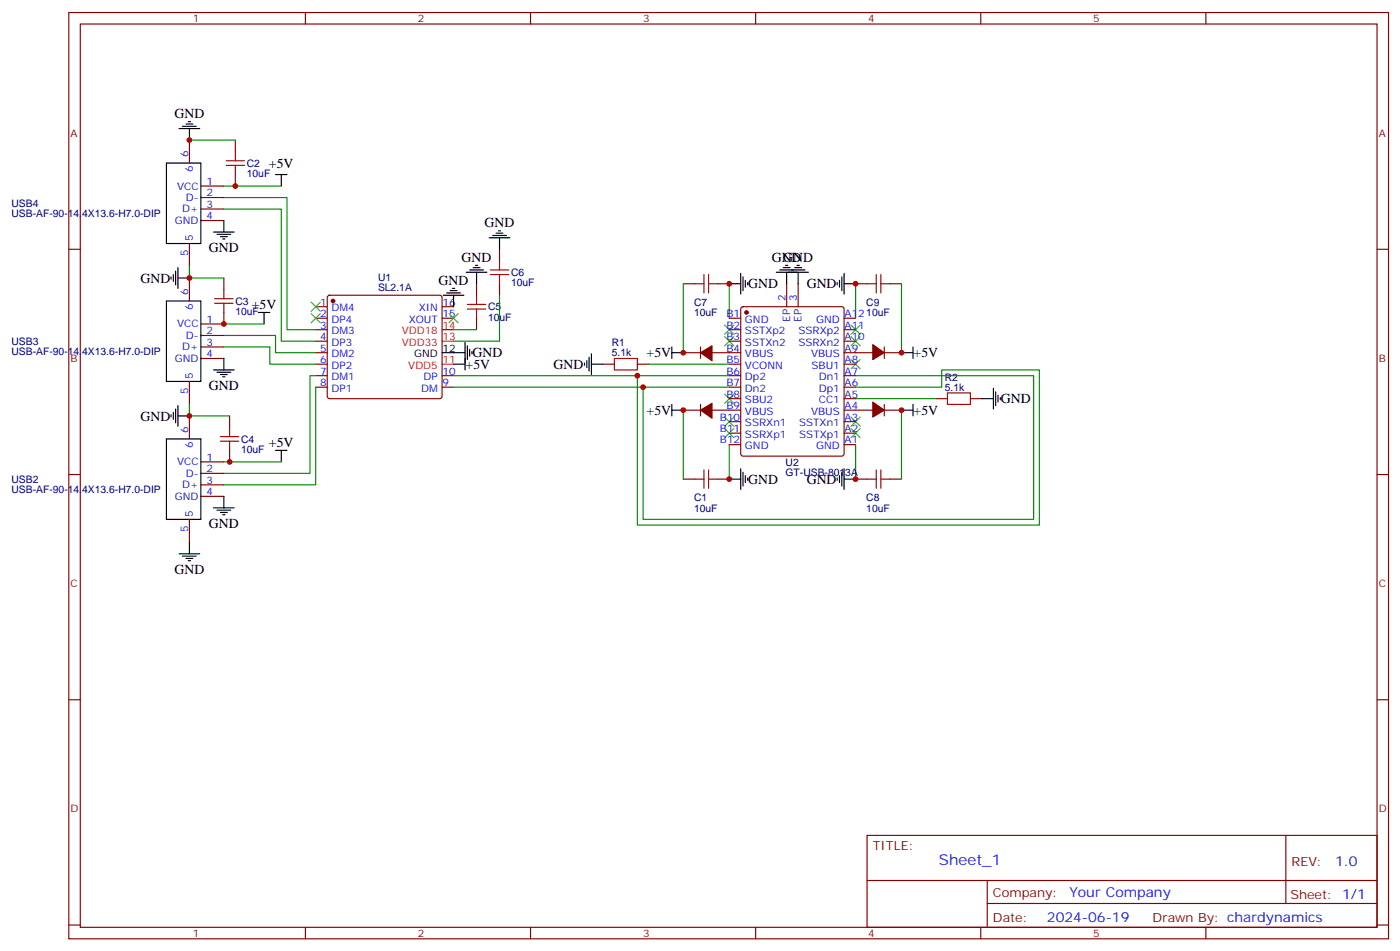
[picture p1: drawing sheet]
<svg xmlns="http://www.w3.org/2000/svg" width="430mm" height="292mm" viewBox="0 0 430 292" stroke-linecap="round" stroke-linejoin="round" font-family="sans-serif">
<g fill="none" stroke="#870000" stroke-width=".35">
<path d="M21.1 3.8h405.4v284.4h-405.4zM24.7 7.4h398.2v277.3h-398.2zM93.8 3.8v3.6M162.9 3.8v3.6M232.1 3.8v3.6M301.2 3.8v3.6M370.4 3.8v3.6M58.2 43v7.1M61.7 57.1h7.1M72.3 43v3.5M72.3 53.6v3.5M21.1 76.5h3.6"/>
<path d="M58.2 74.8v7M61.7 60.6h7.1M61.7 64.2h7.1M61.7 67.7h7.1M153.4 76.5v3.5M422.9 76.5h3.6M58.2 85.3v7.1M68.8 95.9v3.5h-7.1M68.8 85.3v3.6M97 94.2h3.5M97 97.7h3.5M100.7 90.8l.5-.2h33.9l.5 .2 .2 .5v30.4l-.3 .5-.4 .2h-33.9l-.5-.3-.2-.4v-30.4z"/>
<path d="M135.8 94.2h3.5M135.8 97.7h3.5M146.4 87.1v3.5M146.4 97.7v3.5M153.4 87.1v3.5M209.9 87.1h3.5M220.5 87.1h3.5M224 97.7h3.5M227.7 94.4l.5-.2h30.4l.4 .2 .3 .5v44.4l-.3 .5-.4 .2h-30.4l-.5-.2-.2-.5v-44.4zM241.6 87.1v7.1M245.1 87.1v7.1M259.3 97.7h3.5"/>
<path d="M262.8 87.1h3.5M273.4 87.1h3.5M58.2 117.1v7M61.7 103h7.1M61.7 106.5h7.1M61.7 110h7.1M97 101.2h3.5M97 104.7h3.5M97 108.3h3.5M97 111.8h3.5M97 115.3h3.5M97 118.9h3.5"/>
<path d="M135.8 115.3h3.5M135.8 118.9h3.5M185.2 111.8h3.5M195.8 111.8h3.5M209.9 108.3h5.3M215.2 106.5v3.5M218.7 108.3h8.8M224 101.2h3.5M224 104.7h3.5M224 111.8h3.5M224 115.3h3.5M224 118.9h3.5"/>
<path d="M259.3 101.2h3.5M259.3 104.7h3.5M259.3 108.3h8.8M259.3 111.8h3.5M259.3 115.3h3.5M259.3 118.9h3.5M271.6 108.3h5.3M271.6 106.5v3.5M58.2 127.7v7M70.5 127.7v3.5M70.5 138.3v3.5M209.9 125.9h5.3"/>
<path d="M215.2 124.1v3.6M218.7 125.9h8.8M224 122.4h3.5M224 129.4h3.5M224 133h3.5M224 136.5h3.5M259.3 125.9h8.8M259.3 122.4h3.5M259.3 129.4h3.5M259.3 133h3.5M259.3 136.5h3.5M271.6 125.9h5.3"/>
<path d="M271.6 124.1v3.6M287.5 122.4h3.5M298.1 122.4h3.5M21.1 145.7h3.6M58.2 159.4v7.1M61.7 141.8h7.1M61.7 145.3h7.1M61.7 148.8h7.1M61.7 152.4h7.1M209.9 147.1h3.5M220.5 147.1h3.5M262.8 147.1h3.5"/>
<path d="M273.4 147.1h3.5M422.9 145.7h3.6M21.1 214.8h3.6M422.9 214.8h3.6M266.3 256.4h156.6v28.3h-156.6zM394.9 256.5v20.8M266.3 270.3h156.5M303.2 277.3h119.6M303.2 270.3v14.1M21.1 284h3.6M93.8 284.7v3.5M162.9 284.7v3.5"/>
<path d="M232.1 284.7v3.5M301.2 284.7v3.5M370.4 284.7v3.5M422.9 284h3.6"/>
</g>
<g fill="none" stroke="#000" stroke-width=".35">
<path d="M55 39.5h6.3M56.1 38.8h4.2M57.1 38.1h2.1M57.8 37.4h.7M58.2 39.5v3.5M51.1 50.1h10.6v24.7h-10.6zM84.6 53.6h3.6M86.4 53.6v3.5M65.6 71.2h6.3M66.6 71.9h4.3M67.7 72.6h2.1M68.4 73.3h.7"/>
<path d="M68.8 67.7v3.5M150.2 73h6.4M151.3 72.3h4.2M152.4 71.6h2.1M153.1 70.9h.7M153.4 73v3.5M51.1 92.4h10.6v24.7h-10.6zM52.5 85v.7M53.2 84.3v2.1M53.9 83.2v4.3M54.6 82.2v6.3M54.6 85.3h3.6"/>
<path d="M79.3 95.9h3.6M81.1 95.9v3.5M136.1 90.6h6.4M137.2 89.9h4.2M138.3 89.2h2.1M139 88.5h.7M139.3 90.6v3.6M143.2 83.6h6.3M144.3 82.9h4.2M145.3 82.2h2.1M146 81.5h.7M146.4 83.6v3.5"/>
<path d="M224 87.1h3.5M227.5 83.9v6.4M228.2 85v4.2M228.9 86v2.2M229.6 86.7v.8M238.4 83.6h9.9M239.5 82.9h7.8M240.6 82.2h2.1M241.3 81.5h.7M241.6 83.6v3.5M244.1 82.2h2.1M244.8 81.5h.7"/>
<path d="M245.1 83.6v3.5M257.1 86.7v.8M257.8 86v2.2M258.6 85v4.2M259.3 83.9v6.4M259.3 87.1h3.5M65.6 113.6h6.3M66.6 114.3h4.3M67.7 115h2.1M68.4 115.7h.7M68.8 110v3.6M135.8 108.3h7"/>
<path d="M139.3 111.8h3.5M142.8 105.1v8.5M143.5 106.2v4.2M144.3 107.2v2.1M145 107.9v.7M179.5 111.4v.7M180.2 110.7v2.2M180.9 109.7v4.2M181.6 111.8h3.6M181.6 108.6v6.4M206.3 108.3h3.6M206.3 106.5v3.5"/>
<path d="M276.9 108.3h3.5M280.4 106.5v3.5M305.1 119.2v6.4M51.1 134.7h10.6v24.7h-10.6zM52.5 127.3v.7M53.2 126.6v2.1M53.9 125.6v4.2M54.6 127.7h3.6M54.6 124.5v6.3M84.6 138.3h3.6M86.4 138.3v3.5M206.3 125.9h3.6"/>
<path d="M206.3 124.1v3.6M276.9 125.9h3.5M280.4 124.1v3.6M301.6 122.4h3.5M305.8 120.3v4.2M306.5 121.3v2.1M307.2 122v.7M65.6 155.9h6.3M66.6 156.6h4.3M67.7 157.3h2.1M68.4 158h.7M68.8 152.4v3.5"/>
<path d="M224 147.1h3.5M227.5 143.9v6.3M228.2 145v4.2M228.9 146v2.1M229.6 146.7v.7M257.1 146.7v.7M257.8 146v2.1M258.6 145v4.2M259.3 147.1h3.5M259.3 143.9v6.3M55 170h6.3M56.1 170.7h4.2"/>
<path d="M57.1 171.4h2.1M57.8 172.1h.7M58.2 166.5v3.5"/>
</g>
<g fill="#870000" stroke="#870000" stroke-width=".35">
<path d="M268.1 123.4l3.5 2.5-3.5 2.1z"/>
<path d="M215.2 125.9l3.5-2.1v4.6z"/>
<path d="M268.1 105.8l3.5 2.5-3.5 2.1z"/>
<path d="M215.2 108.3l3.5-2.1v4.5z"/>
<circle cx="102.3" cy="92.4" r=".53"/>
<circle cx="229.3" cy="95.9" r=".53"/>
</g>
<path d="M135.8 111.8h3.5M135.8 104.7h3.5M135.8 101.2h3.5" fill="none" stroke="#f00" stroke-width=".35"/>
<g fill="none" stroke="#008700" stroke-width=".35">
<path d="M58.2 43h14.1M68.8 57.1h17.6M68.8 64.2h17.6v40.5h10.6M68.8 60.6h19.4v40.6h8.8M58.2 81.8v3.5h10.6M68.8 99.4h12.3M153.4 90.6v14.1h-14.1M209.9 87.1v21.2M224 87.1v10.6M262.8 87.1v10.6M276.9 87.1v21.2M68.8 106.5h14.1v5.3h14.1"/>
<path d="M68.8 103h15.8v5.3h12.4M97 118.9v29.9h-28.2M97 115.3h-1.8v30h-26.4M139.3 101.2h7.1M139.3 115.3h56.5M139.3 118.9h58.2M199.3 111.8h24.7M224 115.3h-28.2v45.9h123.4v-47.6h-30v5.3h-26.4M262.8 115.3h54.7v44.1h-120v-40.5h26.5M58.2 124.1v3.6h12.3M209.9 125.9v21.2M224 136.5v10.6"/>
<path d="M262.8 122.4h24.7M262.8 136.5v10.6M276.9 125.9v21.2M68.8 141.8h17.6"/>
</g>
<g fill="none" stroke="#a10000" stroke-width=".35">
<path d="M69.5 50.8h5.6M69.5 49.4h5.6M72.3 46.5v2.9M72.3 50.8v2.8M65.9 93.1h5.7M65.9 91.7h5.7M68.8 88.9v2.8M68.8 93.1v2.8M143.5 94.9h5.7M143.5 93.5h5.7M146.4 90.6v2.9M146.4 94.9v2.8"/>
<path d="M150.6 84.3h5.6M150.6 82.9h5.6M153.4 80v2.9M153.4 84.3v2.8M213.4 87.1h2.8M216.2 84.3v5.6M217.6 84.3v5.6M217.6 87.1h2.9M266.3 87.1h2.8M269.1 84.3v5.6M270.5 84.3v5.6M270.5 87.1h2.9"/>
<path d="M188.7 110h7.1v3.6h-7.1zM67.7 135.4h5.6M67.7 134h5.6M70.5 131.2v2.8M70.5 135.4v2.9M291 120.6h7.1v3.5h-7.1zM213.4 147.1h2.8M216.2 144.3v5.6M217.6 147.1h2.9M217.6 144.3v5.6M266.3 147.1h2.8M269.1 144.3v5.6"/>
<path d="M270.5 144.3v5.6M270.5 147.1h2.9"/>
</g>
<g fill="none" stroke="#3c3" stroke-width=".35">
<path d="M95.6 96.3l2.8 2.8M95.6 92.7l2.8 2.9M98.4 96.3l-2.8 2.8M98.4 92.7l-2.8 2.9M137.9 96.3l2.8 2.8M140.7 96.3l-2.8 2.8M222.6 99.8l2.8 2.8M225.4 99.8l-2.8 2.8M261.4 99.8l2.8 2.8M264.2 99.8l-2.8 2.8M222.6 103.3l2.8 2.9M225.4 103.3l-2.8 2.9"/>
<path d="M261.4 103.3l2.8 2.9M261.4 110.4l2.8 2.8M264.2 103.3l-2.8 2.9M264.2 110.4l-2.8 2.8M222.6 121l2.8 2.8M222.6 128l2.8 2.8M222.6 131.6l2.8 2.8M225.4 121l-2.8 2.8M225.4 128l-2.8 2.8M225.4 131.6l-2.8 2.8M261.4 128l2.8 2.8M261.4 131.6l2.8 2.8"/>
<path d="M264.2 128l-2.8 2.8M264.2 131.6l-2.8 2.8"/>
</g>
<g fill="#c00">
<circle cx="72.3" cy="57.1" r=".88"/>
<circle cx="58.2" cy="43" r=".88"/>
<circle cx="58.2" cy="85.3" r=".88"/>
<circle cx="70.5" cy="141.8" r=".88"/>
<circle cx="58.2" cy="127.7" r=".88"/>
<circle cx="68.8" cy="99.4" r=".88"/>
<circle cx="276.9" cy="125.9" r=".88"/>
<circle cx="262.8" cy="147.1" r=".88"/>
<circle cx="209.9" cy="125.9" r=".88"/>
<circle cx="224" cy="147.1" r=".88"/>
<circle cx="209.9" cy="108.3" r=".88"/>
<circle cx="224" cy="87.1" r=".88"/>
<circle cx="276.9" cy="108.3" r=".88"/>
<circle cx="262.8" cy="87.1" r=".88"/>
<circle cx="195.8" cy="115.3" r=".88"/>
<circle cx="197.5" cy="118.9" r=".88"/>
</g>
<text font-size="4.6" fill="#00f" x="288.4" y="265.5">Sheet_1</text>
<g font-size="4.2">
<text x="53.6" y="36.3">GND</text>
<text x="82.6" y="51.5">+5V</text>
<text x="148.8" y="69.8">GND</text>
<text x="64.2" y="77.3">GND</text>
<text x="141.8" y="80.4">GND</text>
<text x="237" y="80.4">GND</text>
<text x="240.6" y="80.4">GND</text>
<text x="43.2" y="86.8">GND</text>
<text x="134.7" y="87.5">GND</text>
<text x="229.8" y="88.5">GND</text>
<text x="247.8" y="88.5">GND</text>
<text x="77.3" y="94.9">+5V</text>
<text x="143" y="113.2">+5V</text>
<text x="145.1" y="109.7">GND</text>
<text x="170" y="113.2">GND</text>
<text x="198.6" y="109.7">+5V</text>
<text x="280.6" y="109.7">+5V</text>
<text x="64.2" y="119.6">GND</text>
<text x="307.4" y="123.8">GND</text>
<text x="43.2" y="129.1">GND</text>
<text x="198.6" y="127.3">+5V</text>
<text x="280.6" y="127.3">+5V</text>
<text x="82.6" y="137.2">+5V</text>
<text x="229.8" y="148.5">GND</text>
<text x="247.8" y="148.5">GND</text>
<text x="64.2" y="162">GND</text>
<text x="53.6" y="176.1">GND</text>
</g>
<g font-size="4.2" fill="#00f">
<text x="410.1" y="265.7">1.0</text>
<text x="328.5" y="275.3">Your Company</text>
<text x="321.6" y="283.1">2024-06-19</text>
</g>
<g font-size="3.9" fill="#800">
<text x="268.1" y="261">TITLE:</text>
<text x="396.7" y="265.7">REV:</text>
<text x="305" y="275.2">Company:</text>
<text x="396.4" y="275.8">Sheet: 1/1</text>
<text x="305" y="282.9">Date:</text>
<text x="354" y="283">Drawn By: chardynamics</text>
</g>
<g font-size="3.2" fill="#800">
<text x="59.2" y="6.8">1</text>
<text x="128.4" y="6.8">2</text>
<text x="197.5" y="6.8">3</text>
<text x="266.7" y="6.8">4</text>
<text x="335.8" y="6.8">5</text>
<text x="21.7" y="41.9">A</text>
<text x="423.5" y="41.9">A</text>
<text x="21.7" y="111.1">B</text>
<text x="423.5" y="111.1">B</text>
<text x="21.7" y="180.2">C</text>
<text x="423.5" y="180.2">C</text>
<text x="21.7" y="249.4">D</text>
<text x="423.5" y="249.4">D</text>
<text x="59.2" y="287.7">1</text>
<text x="128.4" y="287.7">2</text>
<text x="197.5" y="287.7">3</text>
<text x="266.7" y="287.7">4</text>
<text x="335.8" y="287.7">5</text>
</g>
<g font-size="3.2" fill="#00f">
<text x="57.8" y="48.3" transform="rotate(-90 57.8 48.3)">6</text>
<text x="59.2" y="52.8" transform="rotate(-90 59.2 52.8)">6</text>
<text x="54.4" y="58.2">VCC</text>
<text x="63.5" y="56.8">1</text>
<text x="56" y="65.2">D+</text>
<text x="57.1" y="61.7">D-</text>
<text x="63.5" y="60.3">2</text>
<text x="63.5" y="63.8">3</text>
<text x="53.7" y="68.8">GND</text>
<text x="63.5" y="67.3">4</text>
<text x="59.2" y="74" transform="rotate(-90 59.2 74)">5</text>
<text x="57.8" y="78.5" transform="rotate(-90 57.8 78.5)">5</text>
<text x="57.8" y="90.6" transform="rotate(-90 57.8 90.6)">6</text>
<text x="59.2" y="95.1" transform="rotate(-90 59.2 95.1)">6</text>
<text x="98.3" y="93.8">1</text>
<text x="101.8" y="95.6">DM4</text>
<text x="128.6" y="95.6">XIN</text>
<text x="136" y="93.8">16</text>
<text x="241.3" y="92.4" transform="rotate(-90 241.3 92.4)">2</text>
<text x="244.8" y="92.4" transform="rotate(-90 244.8 92.4)">3</text>
<text x="54.4" y="100.5">VCC</text>
<text x="63.5" y="99.1">1</text>
<text x="98.3" y="97.3">2</text>
<text x="98.3" y="100.9">3</text>
<text x="101.8" y="99.1">DP4</text>
<text x="125.5" y="99.1">XOUT</text>
<text x="136" y="97.3">15</text>
<text x="223.1" y="97.3">B1</text>
<text x="223.1" y="100.9">B2</text>
<text x="228.8" y="99.1">GND</text>
<text x="242.7" y="98.8" transform="rotate(-90 242.7 98.8)">EP</text>
<text x="246.2" y="98.8" transform="rotate(-90 246.2 98.8)">EP</text>
<text x="250.7" y="99.1">GND</text>
<text x="259.4" y="100.9">A11</text>
<text x="259.4" y="97.3">A1210uF</text>
<text x="56" y="107.6">D+</text>
<text x="57.1" y="104">D-</text>
<text x="63.5" y="102.6">2</text>
<text x="63.5" y="106.2">3</text>
<text x="98.3" y="104.4">4</text>
<text x="98.3" y="107.9">5</text>
<text x="101.8" y="102.6">DM3</text>
<text x="101.8" y="106.2">DP3</text>
<text x="223.1" y="104.4">B3</text>
<text x="223.1" y="107.9">B4</text>
<text x="228.8" y="102.6">SSTXp2</text>
<text x="228.8" y="106.2">SSTXn2</text>
<text x="245.2" y="106.2">SSRXn2</text>
<text x="245.2" y="102.6">SSRXp2</text>
<text x="259.4" y="107.9">A9</text>
<text x="259.4" y="104.4">A10</text>
<text x="53.7" y="111.1">GND</text>
<text x="63.5" y="109.7">4</text>
<text x="98.3" y="111.4">6</text>
<text x="101.8" y="109.7">DM2</text>
<text x="101.8" y="113.2">DP2</text>
<text x="223.1" y="111.4">B5</text>
<text x="228.8" y="109.7">VBUS</text>
<text x="228.8" y="113.2">VCONN</text>
<text x="249.1" y="109.7">VBUS</text>
<text x="249.3" y="113.2">SBU1</text>
<text x="259.4" y="111.4">A8</text>
<text x="59.2" y="116.4" transform="rotate(-90 59.2 116.4)">5</text>
<text x="98.3" y="115">7</text>
<text x="98.3" y="118.5">8</text>
<text x="101.8" y="116.7">DM1</text>
<text x="130.1" y="116.7">DP</text>
<text x="136" y="118.5">9</text>
<text x="136" y="115">10</text>
<text x="223.1" y="115">B6</text>
<text x="223.1" y="118.5">B7</text>
<text x="228.8" y="116.7">Dp2</text>
<text x="251.5" y="116.7">Dn1</text>
<text x="259.4" y="118.5">A6</text>
<text x="259.4" y="115">A7</text>
<text x="57.8" y="120.9" transform="rotate(-90 57.8 120.9)">5</text>
<text x="101.8" y="120.3">DP1</text>
<text x="129.4" y="120.3">DM</text>
<text x="223.1" y="122">B8</text>
<text x="223.1" y="125.6">B9</text>
<text x="228.8" y="120.3">Dn2</text>
<text x="228.8" y="123.8">SBU2</text>
<text x="251.5" y="123.8">CC1</text>
<text x="251.5" y="120.3">Dp1</text>
<text x="259.4" y="125.6">A4</text>
<text x="259.4" y="122">A5</text>
<text x="221.1" y="129.1">B10</text>
<text x="228.8" y="127.3">VBUS</text>
<text x="228.8" y="130.8">SSRXn1</text>
<text x="245.5" y="130.8">SSTXn1</text>
<text x="249.1" y="127.3">VBUS</text>
<text x="259.4" y="129.1">A3</text>
<text x="57.8" y="133" transform="rotate(-90 57.8 133)">6</text>
<text x="59.2" y="137.4" transform="rotate(-90 59.2 137.4)">6</text>
<text x="221.1" y="132.6">B11</text>
<text x="221.1" y="136.1">B12</text>
<text x="228.8" y="134.4">SSRXp1</text>
<text x="228.8" y="137.9">GND</text>
<text x="245.5" y="134.4">SSTXp1</text>
<text x="250.7" y="137.9">GND</text>
<text x="259.4" y="136.1">A1</text>
<text x="259.4" y="132.6">A2</text>
<text x="54.4" y="142.8">VCC</text>
<text x="63.5" y="141.4">1</text>
<text x="56" y="149.9">D+</text>
<text x="57.1" y="146.4">D-</text>
<text x="63.5" y="145">2</text>
<text x="63.5" y="148.5">3</text>
<text x="53.7" y="153.4">GND</text>
<text x="63.5" y="152">4</text>
<text x="59.2" y="158.7" transform="rotate(-90 59.2 158.7)">5</text>
<text x="57.8" y="163.2" transform="rotate(-90 57.8 163.2)">5</text>
</g>
<g font-size="3.2" fill="#000080">
<text x="75.8" y="51.2">C2</text>
<text x="75.8" y="54.4">10uF</text>
<text x="3.5" y="63.6">USB4</text>
<text x="3.5" y="66.7">USB-AF-90-14.4X13.6-H7.0-DIP</text>
<text x="116.1" y="89.4">SL2.1A</text>
<text x="116.1" y="86.2">U1</text>
<text x="157" y="87.9">10uF</text>
<text x="157" y="84.7">C6</text>
<text x="72.3" y="93.5">C3</text>
<text x="149.9" y="95.3">C5</text>
<text x="213.2" y="93.9">C7</text>
<text x="266.1" y="93.9">C9</text>
<text x="72.3" y="96.7">10uF</text>
<text x="149.9" y="98.5">10uF</text>
<text x="213.2" y="97.1">10uF</text>
<text x="3.5" y="105.9">USB3</text>
<text x="187.9" y="106.2">R1</text>
<text x="3.5" y="109.1">USB-AF-90-14.4X13.6-H7.0-DIP</text>
<text x="187.9" y="109.4">5.1k</text>
<text x="290.2" y="120">5.1k</text>
<text x="290.2" y="116.8">R2</text>
<text x="74" y="135.9">C4</text>
<text x="74" y="139">10uF</text>
<text x="241.3" y="143">U2</text>
<text x="3.5" y="148.2">USB2</text>
<text x="241.3" y="146.1">GT-USB-8013A</text>
<text x="3.5" y="151.4">USB-AF-90-14.4X13.6-H7.0-DIP</text>
<text x="213.2" y="153.9">C1</text>
<text x="266.1" y="153.9">C8</text>
<text x="213.2" y="157">10uF</text>
<text x="266.1" y="157">10uF</text>
</g>
<g font-size="3.2" fill="#f00">
<text x="136" y="100.9">14</text>
<text x="123.4" y="106.2">VDD33</text>
<text x="123.4" y="102.6">VDD18</text>
<text x="136" y="104.4">13</text>
<text x="125.4" y="113.2">VDD5</text>
<text x="136" y="111.4">11</text>
</g>
<g font-size="3.2">
<text x="136" y="107.9">12</text>
<text x="127.2" y="109.7">GND</text>
</g>
</svg>
